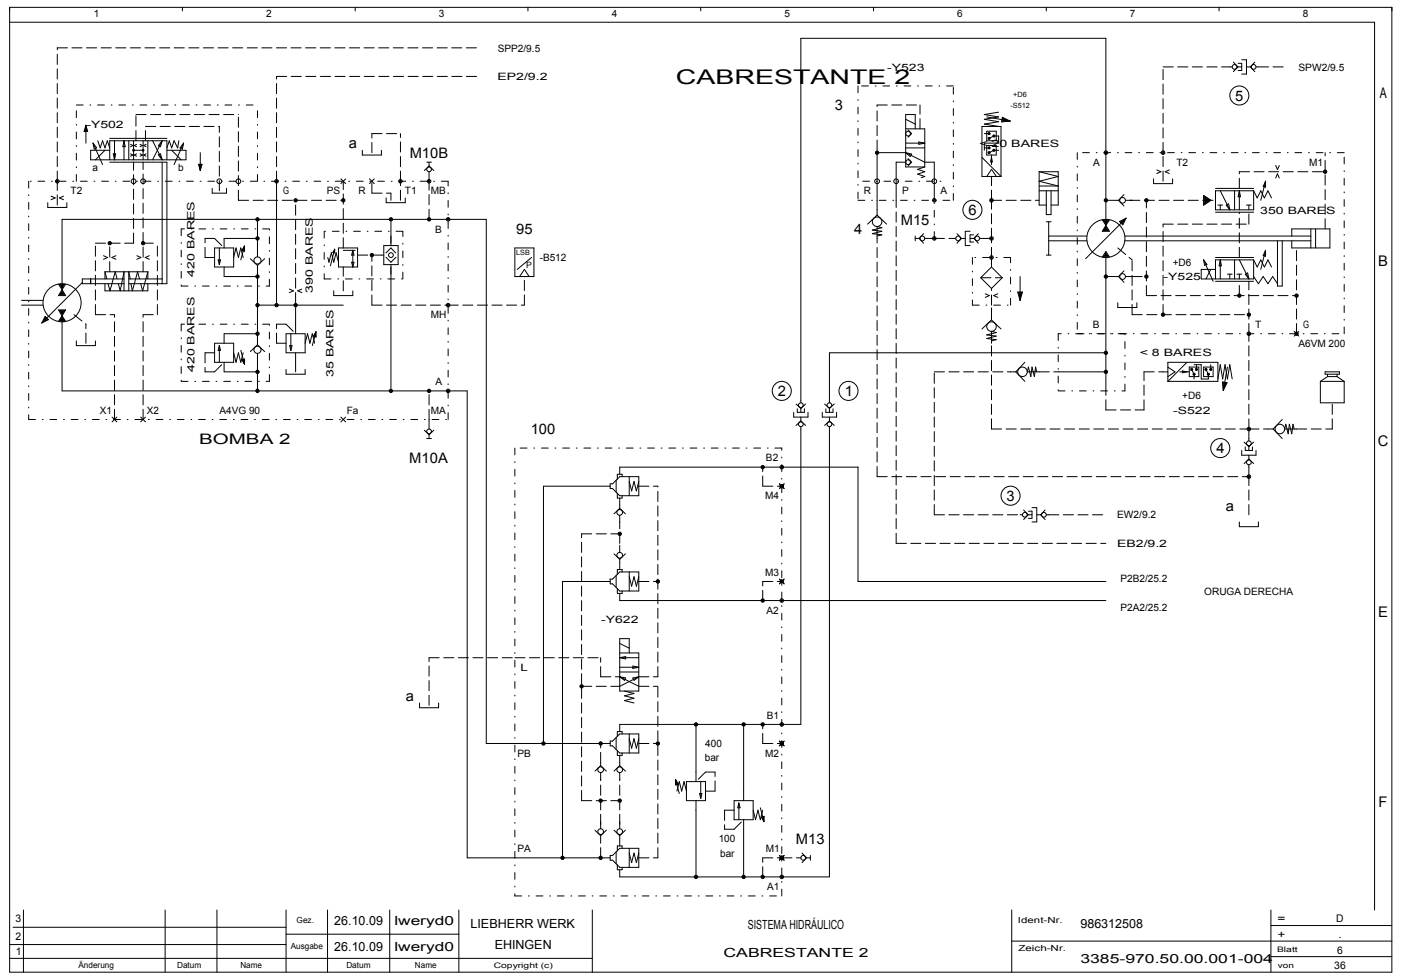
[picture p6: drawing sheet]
<svg xmlns="http://www.w3.org/2000/svg" width="582mm" height="406mm" viewBox="0 0 582 406" stroke-linecap="round" stroke-linejoin="round" font-family="sans-serif">
<g fill="none" stroke="#000" stroke-width=".42">
<path d="M4 3.1h574.2v400.9h-574.2zM4 9.2h567v369M75.8 3.1v1.4M147.6 3.1v1.4M219.3 3.1v1.4M291.1 3.1v1.4M362.9 3.1v1.4M434.6 3.1v1.4M506.4 3.1v1.4M510.9 27.8h1M512.4 25.8l1.8 2-1.8 2M513.8 27.8h2"/>
<path d="M514.3 26.3h1.5v3h-1.5M515.8 24.8h2v6h-2M517.8 27.8h1.6M519.4 27.8l1.9 2M521.3 25.8l-1.9 2M521.8 27.8h1M35.7 52.1l.7 2.6h-1.5zM35.7 52.1l.4 2.4h-.9l.5-1.6 .1 1.4h-.4l.3-.8M35.7 52.1v7.4M38.7 59.5l1.4 2-1 .5zM38.7 59.5l3.9 8.9M40.6 58.5l1 3 1-3 1 3 1-3 1 3"/>
<path d="M45.6 57.5h23.7M47.6 58.5v7.9M51.5 58.5v7.9M51.5 58.5l.5 2.5h-1zM53.5 58.5v7.9M54.2 60l1 .5-1 .5M55.5 58.5v7.9M56.7 60l-.9 .5 .9 .5M58.2 60l.9 .5-.9 .5M59.4 58.5v7.9M60.7 60l-1 .5 1 .5M61.4 58.5v7.9"/>
<path d="M63.4 58.5l4 7.9M67.4 58.5l-.7 2.5-.9-.4zM67.4 58.5l-4 7.9M74.3 58.5l-.5 3-1.5-3-1 3-1-3-1 3M76.3 59.5l-.5 2.5-1-.5zM76.3 59.5l-4 8.9M376.2 53.5h8v15.9M376.2 59.5h8M376.2 49.6l4 2M377.2 54l1.5 1.5-1.5 1.5M380.2 53.5v-5.9h-4v21.8h8M381.7 59l2.5 .5-2.5 .5z"/>
<path d="M407.9 52.6h7.9l.1 20.7h-8zM408.9 55.5h2M409.9 54.5h4v4h-4zM409.9 48.6l9.8 1.7M410.9 57.5l2-1h2v3h-6v3M414.9 46.6l-6 1 6 1-6 1 6 1-6 1 6 1M416.4 48.7l3.3 1.6-3.6 .4zM417.7 50l-.9-.6-.1 .6 1.9 .1-2-1-.3 1.2h3.4M43.6 62.5l-4 3.9M45.6 62.5h-7.9v3.9h39.6v-3.9h-8M45.6 66.4v-7.9h23.7v7.9M45.6 67.4h23.7v50.5h-15.8"/>
<path d="M47.1 63.9h1l-.5 2.5zM54.2 63.9l1 .5-1 .5M55.5 62.5h3.9M56.7 63.9l-.9 .5 .9 .5M58.2 63.9l.9 .5-.9 .5M60.7 63.9l-1 .5 1 .5M65.8 64.3l.9-.4 .7 2.5zM67.4 67.4v50.5M71.3 62.5l4 3.9M82.5 68.3h1.4l-.7 2.6zM83.2 69.4l.3-.8h-.4l.1 1.4 .5-1.6h-.9l.4 2.5M83.2 63.4v7.5"/>
<path d="M88.1 78.3v2h6v-2M114.9 75.3v50.5M141.6 74.3l2 2M143.6 74.3l-2 2M150.5 62.5v1.9h7.9v-1.9M153.5 74.3l2 2M155.5 74.3l-2 2M176.3 70.9l1.9-1.9 2 1.9M177.2 67.4h2M178.2 67.4v2M376.2 67.4h-3.9v15.8M376.2 63.4l8 4h3.9v15.8"/>
<path d="M376.2 61.5h8M376.2 63.4l2.5 .6-.6 1-1.9-1.5M376.2 63.4h-11.8v26M377.2 65.9l1.5 1.5-1.5 1.5M384.2 69.4l-3 1 3 1-3 1 3 .9-1.5 .5M407.9 65.4l8 7.9M408.9 61.5h2M409.9 60.5h4v3.9h-4zM409.9 73.3l2-2.9 2 2.9M411.9 65.4l.4 1.9h-.8zM411.9 73.3v2M414.9 62.5h-2l-2 .9"/>
<path d="M431.7 71.4h7.9v13.8h-3M431.7 71.4l7.9 1.9-7.9 2 7.9 2h-7.9M431.7 71.4v13.8h2.9M431.7 79.3h7.9M434.6 79.3v9.9h2v-9.9M479.2 74.3v2h7.9v-2M480.6 70.6l1.7 .8-1.7 .7M485.8 70.6l-1.7 .8 1.7 .7M504.9 79.3h15.9v7.9h-15.9zM504.9 78.3h15.9M506.9 79.3l4 7.9M512.9 79.3v7.9"/>
<path d="M514.8 79.3v7.9M514.8 79.3l.5 2.5h-1zM520.8 79.3l1.5 3 1.5-3 1.4 3 1.5-3 1.5 3M525.7 75.3v2.5l-1-.3zM525.7 75.3l-1.9 7.9M529.9 68.8l.8 1.7 .7-1.7M529.9 74l.8-1.7 .7 1.7M19.8 84.2v2h8v-2M21.2 81.5l1.7 .8-1.7 .7M26.4 81.5l-1.7 .8 1.7 .7M107 99.1h-13.9v3.9M107 91.2v15.6"/>
<path d="M160.4 82.3v1.9h7.9v-1.9M162.4 92.2v9.9M364.4 98.1l1.9-.5-3.9-.5 3.9-1-3.9-.5 3.9-1-1.9-.5v5M364.4 89.4l-4 3.7M364.4 89.4l3.9 3.7M380.2 98.1v2M380.2 99.1h2M383.7 97.1l-1.9 2 1.9 2M396 99.1h1M397.5 97.1l1.9 2M399.4 99.1h1.6M399.4 99.1l-1.9 2"/>
<path d="M403 96.1h-2v6h2M403 99.1h2M404.5 97.6h-1.5v3h1.5M406.4 97.1l-1.8 2 1.8 2M406.9 99.1h1M434.6 92.2h2M435.6 92.2v13.8M435.6 98.1h15.9M457.9 91.4l1.5 2.2M458.3 91.5h2.2l-1.1 1.6zM458.8 91.8h1.2l-.6 .7zM459.3 92.1h.1"/>
<path d="M459.4 93.6v-77.7h-126.7v151.5M459.4 93.6l1.5 2.5h-3zM459.4 94.2l1 1.6h-2zM459.4 94.8l.5 .7h-1zM459.4 95.1l.2 .2h-.4zM460.9 91.4l-1.5 2.2M463.4 83.2h1.3M464.7 83.2l2.2 2.4M465 92.1l2.8-1.4-1.4 2.7zM465.5 92.2l1.6-.8-.8 1.5zM466 92.3l.4-.2-.2 .4zM466.9 80.9l-2.2 2.3"/>
<path d="M467.3 98.1h77.2M467.5 83.2h3M467.8 90.7l-16.8 16.8M500 81.3l3 1.9-3 2zM502.7 83.2l-2.4-1.4v2.9l2.2-1.4-1.9-.9v1.8l1.5-.9-1.3-.6v1.1l.9-.5-.7-.2v.3l.2-.1M504.9 88.2h15.9M505.9 85.2h2M506.9 85.2v2M509.4 85.2l1-.5 .5 2.5zM517.8 85.2h2M518.8 85.2v2M536.6 98.1v-3h15.9v7.9h-15.9v-2.9"/>
<path d="M544.5 95.1v7.9M546.5 95.1v7.9M24.3 118.1l1.5 2.3M24.8 118.2h2l-1 1.6zM25.3 118.5h1l-.5 .8zM25.6 118.7h.4l-.2 .3zM25.8 117.9v-26.7h176.2v217.8h51.5M27.3 118.1l-1.5 2.3M34.2 117.4l-16.8 16.8M37.7 115.9v2M43 106.3l1.7 .7-1.7 .7M43.6 117.9v3h17.8v-3"/>
<path d="M43.6 112.9v3M43.6 112.9l.8 3M43.6 112.9h17.8M48.2 106.3l-1.7 .7 1.7 .7M48.6 115.9l-.7-3-2.2 8-.8-3M49.1 117.9l.8 3 1.6-8v8M51.5 115.9h-17.3v2h17.3M53.5 115.9h13.9M54.1 115.9l-.6-3v8M56.8 106.3l1.7 .7-1.7 .7M58 115.9l-.8-3-2.2 8-.6-3M61.4 112.9v3"/>
<path d="M61.4 112.9l-2.2 8-.8-3M62 106.3l-1.7 .7 1.7 .7M89.1 103h8v8h-8zM90.6 108h1l-.5 2zM91.1 103v7M93.1 111v3.9h13.9M97.1 107l1-4 .9 4 1-4 1 4M101.6 102.2v2.2l-1.1-.3zM101.6 102.2l-1.6 5.8M101.6 102.2l-.9 1.9 .8 .2-.1-1.4-.4 1 .3 .1v-.6M104 107.5l3 2.8M107 110.3v33"/>
<path d="M109.9 107.5l-2.9 2.8M136.2 107l.5 2 1-4 .9 4 1-4 1 4M139 103.6l-.8 1.3 .8 .2v-1.6l-1.7 7M140.6 103h7.9v8h-7.9zM142.6 104h5M146.1 109h1l-.5 2zM146.6 104l.5 2h-1zM146.6 104v7M158.4 106h1M159.4 102.1h6v7.9h-6zM160.3 106.9l2.1 2.1 2.1-2.1M160.3 105.1l2.1-2.1 2 2.1"/>
<path d="M162.4 110v51.5M213.9 103h7.9v11.9h-7.9zM215.9 114.9l1.9-2.9 2 2.9M220.8 107l-5.9 5M407.4 115.4l4.5-4.4 4.4 4.4-4.4 4.5zM423.8 114.9v9.9M434.6 106h2M435.6 100.1h15.9M457.9 106.8l1.5-2.3 1.5 2.3M459.4 107v55.4M459.4 105.1l1 1.6h-2zM459.4 105.6l.5 .8h-1z"/>
<path d="M459.4 105.9l.2 .3h-.4zM463.4 114.9h1.3M464.7 114.9l2.2 2.4M466.9 112.5l-2.2 2.4M467.3 100.1h77.2M467.5 114.9h3M500 108l3.9 8.9M500 108l1.4 1.9-1 .4zM503 112l-2 3.9M504.9 116.9h15.9M504.9 107h15.9M506.9 108v7.9"/>
<path d="M506.9 108l.5 2.5h-1zM509.9 113.9h2M510.9 113.9v2M512.9 108v7.9M513.8 113.9h2M514.8 113.9v2M514.8 108l4 7.9M517.3 113.9l1-.5 .5 2.5zM520.8 108h-15.9v7.9M520.8 108v7.9h-21.8v-3.9h5.9M520.8 108l1.5 3 1.5-3 1.4 3 1.5-3 1.5 3M520.8 114.9l2 3 1.9-3 2 3 2-3 2 3"/>
<path d="M525.7 104v2.5l-1-.3zM525.7 104l-1.9 8M530.7 100.1v18.8h2v-18.8M9 126.8h8.9M9 124.8h8.9M18.8 131.5l1.3 1.3-2.7 1.4zM18.9 131.9l.7 .8-1.5 .8zM18.9 132.3l.2 .3-.3 .2zM24.3 128.8h3l-1.5 2.5zM24.8 129.1h2l-1 1.6zM25.3 129.4h1l-.5 .7zM25.6 129.6h.4z"/>
<path d="M25.7 132.8h.1M25.8 120.4l1.5 2.4h-3zM25.8 131.3v31.1h168.3v194.1h59.4M25.8 121.6l.5 .6h-1zM25.8 121l1 1.5h-2zM25.8 131.3l1.5 2.2M25.8 132.3l.6 .8h-1.2zM25.8 131.8l1.1 1.6h-2.2zM25.8 131.3l-1.5 2.2M25.9 122h-.3h.4M107 138.7h-13.9v3.9M107 126.8h35.6"/>
<path d="M118.8 138.7h8v7.9h-8zM120.2 120.1l1.7 .8-1.7 .7M120.8 138.7v6.9M122.8 126.8v11.9M125.4 120.1l-1.7 .8 1.7 .7M131.3 137.9v2.2l-1.1-.3zM131.3 137.9l-1.6 5.7M131.3 137.9l-.9 1.8 .8 .2-.1-1.4-.4 1.1 .3 .1v-.7M138.6 120.9v1.9h8v-1.9M409.3 122.1l1.7 .7-1.7 .8M411.9 130.8v2.1M411.9 132.9l-4 3.8"/>
<path d="M411.9 132.9l3.9 3.8M414.5 122.1l-1.7 .7 1.7 .8M422.8 121.4h1.9l-.9 3.4zM423.8 122.8l.4-.9h-.6l.2 1.8 .7-2.1h-1.3l.6 3.2M464.3 125.8v2h8v-2M537.6 137.7l2 2M539.6 137.7l-2 2M31.7 141.7v1.9h7.9v-1.9M89.1 142.6h8v8h-8zM91.1 143.6v7M91.1 143.6l.5 2h-1zM93.1 150.6v3.9h13.9"/>
<path d="M97.1 146.6l1 4 .9-4 1 4 1-4M100 145.6l1.6 5.8M100.5 149.5l1.1-.3v2.2zM101.3 150.2v-.6l-.3 .1 .4 1 .1-1.4-.8 .3 .9 1.8M107 146.8v15.6M107 143.3l2.9 2.8M107 143.3l-3 2.8M118.8 153.5v2h8v-2M120.3 143.6h1l-.5 2zM122.8 146.6v7.9M126.8 142.6l1-3.9 .9 3.9 1-3.9 1 3.9M411.9 141.7l2-.5-4-.5 4-1-4-.5 4-1-2-.5v4.9"/>
<path d="M419.8 154.5h2.2M422 154.5l3.7 4M425.7 150.6l-3.7 3.9M430.7 154.5l-.5-2-.5 4-1-4-.5 4-1-4-.5 2h5M439.6 154.5h19.8M459.4 146.6h-114.8v20.8M483.2 154.6h1.9M485.1 150.6h20.8v7.9h-20.8zM485.1 152.6l3 2-3 1.9M491.2 154.1l1.9 .4-1.9 .4zM493.1 150.6l-8 7.9M494 152.5h4v4h-4z"/>
<path d="M495 153.5l1 2v2M496 151.6h3v5.9h3v-2l-1-2M497 151.6v1.9M500 152.5h3.9v4h-3.9zM503 151.6v1.9M505.9 157.5l1-5.9 1 5.9 1-5.9 1 5.9 1-5.9 1 5.9M507.8 158.7l2 .3-1.6 3.3zM509.9 152.5l-1.7 9.8M548.5 158.5h9.9M548.5 158.5v8.9h9.9v-8.9M550.5 154.5h5.9v1h-5.9zM551.5 156.5h3.9"/>
<path d="M551.5 155.5v1M551.5 156.5l-3 2M555.4 155.5v1M555.4 156.5l3 2M46.6 173.3l1.9 2M48.5 173.3l-1.9 2M58.4 173.3l2 2M60.4 173.3l-2 2M141.6 173.3l2 2M143.6 173.3l-2 2M176.3 178.8l1.9 1.9 2-1.9M329.7 171.4v1.9h5.9v-1.9"/>
<path d="M330.7 167.9l2 1.9 2-1.9M331.2 169.9v1.5h3v-1.5M332.7 177.3v123.7h-75.3v3M332.7 169.4v2M332.7 173.3v1.6M332.7 174.9l-2 1.9M332.7 174.9l2 1.9M341.6 171.4v1.9h5.9v-1.9M342.6 167.9l2 1.9 1.9-1.9M343.1 169.9v1.5h2.9v-1.5M344.6 177.3v187.1h-87.2v-3M344.6 169.4v2"/>
<path d="M344.6 173.3v1.6M344.6 174.9l-2 1.9M344.6 174.9l1.9 1.9M508.5 160.3l.6-.9-.6-.1-.1 1.9 1-2-1.2-.2v3.3M526.7 178.3h2.2M528.9 178.3l3.8 3.9M532.7 174.3l-3.8 4M537.6 178.3l-.5-2-.5 4-1-4-.5 4-1-4-.4 2h4.9M177.2 182.2h2M178.2 180.3v1.9M256 199.6v4.9M257.4 197.1v-3h99v47.5h103"/>
<path d="M258.4 198.1v-1h-1.9v2M261.4 198.1v7.9M515.8 187.2v2h6v-2M516.8 183.7l2 1.9 2-1.9M517.3 185.7v1.5h3v-1.5M518.8 182.2v1M518.8 185.2v2M518.8 189.2v1.6M518.8 193.1v1M518.8 190.8l-2 1.8M518.8 190.8l2 1.8M253.5 201.1h1l2.9-3h8v7.9h-8l-2.9-3h-1z"/>
<path d="M253.5 202h-27.7v107M256.5 205v2h1.9v-1M257.4 207v4.3M257.4 214.1v3M257.4 211.3l2.4 2.2M257.4 211.3l-2.3 2.2M261.4 200.1l1 3.9 1-3.9 1 3.9 1-3.9M323.8 201.1l1.9 1.9M325.7 201.1l-1.9 1.9M423.8 213.9h.9M425.2 211.9l1.9 2-1.9 2M426.7 213.9h2"/>
<path d="M427.2 212.4h1.5v3h-1.5M428.7 211h2v5.9h-2M430.7 213.9h1.6M432.3 213.9l1.9 2M434.2 211.9l-1.9 2M434.6 213.9h1M514.8 216.9v2h8v-2M255.1 230.2l2.3 2.2M256 239.2v4.9M257.4 226.6v3M257.4 232.4v4.3M258.4 237.7v-1h-1.9v2"/>
<path d="M259.8 230.2l-2.4 2.2M261.4 237.7v7.9M261.4 239.7l1 3.9 1-3.9 1 3.9 1-3.9M253.5 240.7h1l2.9-3h8v7.9h-8l-2.9-3h-1zM253.5 241.6h-19.8v114.9M256.5 244.6v2h1.9v-1M257.4 246.6v3h202M323.8 240.7l1.9 1.9M325.7 240.7l-1.9 1.9M257.4 271.3h8v15.9h-8v-21.8h4v5.9M257.4 279.3h8M257.4 277.3h8"/>
<path d="M257.4 273.3h8M257.4 273.3l2.5-.5v1zM257.4 267.4l4 2M262.9 276.8l2.5 .5-2.5 .5zM174.3 292.1v2h7.9v-2M257.4 281.2l8 4M257.4 281.2l2.5 .5-.5 1zM259.4 287.2l4 1-4 1 4 1-4 .9 4 1M262.9 281.7l2.5-.5-2 1.5zM265.4 281.2l-8 4M249.5 316.9v1.3M249.5 318.2l2.4 2.2"/>
<path d="M249.5 318.2l-2.4 2.2M253.5 308h1l2.9-3h8v7.9h-8l-2.9-2.9h-1zM256 306.5v4.9M256.5 311.9v2h1.9v-1M257.4 313.9v4.3M257.4 318.2l2.4 2.2M257.4 318.2l-2.3 2.2M258.4 305v-1h-1.9v2M261.4 305v7.9M261.4 307l1 3.9 1-3.9 1 3.9 1-3.9M289.1 301v23.8M308.9 301v31.7"/>
<path d="M323.8 308l1.9 2M325.7 308l-1.9 2M249.5 321v3M257.4 321v3M280.7 324l1.1 1.9-1.2 .3zM280.7 324l1.5 5.8M280.7 324l.8 1.8-.7 .2v-1.4l.4 1.1-.3 .1 .1-.6M281.2 328.8l1-4 1 4 1-4 1 4M285.2 324.8h7.9v7.9h-7.9zM289.1 332.7v31.7M290.6 329.8h1l-.5 1.9zM291.1 324.8v6.9"/>
<path d="M305 332.7h7.9v7.9h-7.9zM306.9 333.7v6.9M306.9 333.7l.5 2h-1zM312.9 336.7l1 3.9 1-3.9 .9 3.9 1-3.9M315.8 335.7l1.6 5.7M316.3 339.6l1.1-.3v2.1zM247.1 345l2.4 2.3M249.5 341.4v3M249.5 347.3v1.3M251.9 345l-2.4 2.3M253.5 355.5h1l2.9-3h8v7.9h-8l-2.9-2.9h-1zM255.1 345l2.3 2.3"/>
<path d="M256 354v5M256.5 359.5v1.9h1.9v-1M257.4 341.4v3M257.4 347.3v4.2M258.4 352.5v-1h-1.9v2M259.8 345l-2.4 2.3M261.4 352.5v7.9M261.4 354.5l1 4 1-4 1 4 1-4M308.9 340.6v23.8M317.1 340.3l.1-.7-.4 .1 .4 1.1 .1-1.4-.8 .2 .9 1.8M323.8 355.5l1.9 2M325.7 355.5l-1.9 2"/>
<path d="M333.2 354.5l1.9 2-1.9 2M334.7 356.5h1.9M336.6 355.5v2M9.7 378.2v25.8M68.6 378.2v25.8M90.1 378.2v25.8M118.8 378.2v25.8M136.1 378.2v25.8M161.9 378.2v25.8M190.6 378.2v25.8M246.1 378.2v25.8M420.3 378.2v25.8"/>
<path d="M528 378.2v25.8M4 398.3h242.1M4 392.5h114.8M5.4 385.3h113.4M118.8 388.2h71.8M420.3 391.1h157.9M528 397.5h50.2M528 384.6h50.2"/>
<circle cx="512.9" cy="27.8" r=".99"/>
<circle cx="514.8" cy="39.7" r="4"/>
<circle cx="520.8" cy="27.8" r=".99"/>
<circle cx="377.2" cy="55.5" r=".99"/>
<circle cx="410.9" cy="57.5" r=".42"/>
<circle cx="410.9" cy="55.5" r=".42"/>
<circle cx="410.9" cy="57.5" r=".3"/>
<circle cx="410.9" cy="55.5" r=".3"/>
<circle cx="410.9" cy="55.5" r=".12"/>
<circle cx="410.9" cy="57.5" r=".12"/>
<circle cx="412.9" cy="56.5" r=".42"/>
<circle cx="412.9" cy="56.5" r=".3"/>
<circle cx="412.9" cy="56.5" r=".12"/>
<circle cx="23.8" cy="75.3" r=".74"/>
<circle cx="23.8" cy="75.3" r=".37"/>
<circle cx="55.5" cy="75.3" r=".99"/>
<circle cx="55.5" cy="62.5" r=".35"/>
<circle cx="55.5" cy="62.5" r=".25"/>
<circle cx="55.5" cy="62.5" r=".1"/>
<circle cx="59.4" cy="75.3" r=".99"/>
<circle cx="59.4" cy="62.5" r=".35"/>
<circle cx="59.4" cy="62.5" r=".25"/>
<circle cx="59.4" cy="62.5" r=".1"/>
<circle cx="91.1" cy="75.3" r=".99"/>
<circle cx="99" cy="75.3" r=".99"/>
<circle cx="114.9" cy="75.3" r=".74"/>
<circle cx="114.9" cy="75.3" r=".37"/>
<circle cx="166.4" cy="75.3" r=".74"/>
<circle cx="166.4" cy="75.3" r=".37"/>
<circle cx="178.2" cy="70.4" r=".99"/>
<circle cx="178.2" cy="75.3" r=".74"/>
<circle cx="178.2" cy="75.3" r=".37"/>
<circle cx="364.4" cy="75.3" r=".99"/>
<circle cx="364.4" cy="63.4" r=".5"/>
<circle cx="364.4" cy="63.4" r=".69"/>
<circle cx="364.4" cy="63.4" r=".2"/>
<circle cx="372.3" cy="75.3" r=".99"/>
<circle cx="377.2" cy="67.4" r=".99"/>
<circle cx="388.1" cy="75.3" r=".99"/>
<circle cx="410.9" cy="63.4" r=".3"/>
<circle cx="410.9" cy="61.5" r=".3"/>
<circle cx="410.9" cy="63.4" r=".42"/>
<circle cx="410.9" cy="61.5" r=".42"/>
<circle cx="410.9" cy="61.5" r=".12"/>
<circle cx="410.9" cy="63.4" r=".12"/>
<circle cx="412.9" cy="62.5" r=".42"/>
<circle cx="412.9" cy="62.5" r=".3"/>
<circle cx="412.9" cy="62.5" r=".12"/>
<circle cx="459.4" cy="63.4" r=".74"/>
<circle cx="459.4" cy="63.4" r=".37"/>
<circle cx="483.2" cy="63.4" r=".74"/>
<circle cx="483.2" cy="63.4" r=".37"/>
<circle cx="550.5" cy="71.4" r=".5"/>
<circle cx="550.5" cy="71.4" r=".69"/>
<circle cx="550.5" cy="71.4" r=".2"/>
<circle cx="107" cy="91.2" r=".69"/>
<circle cx="107" cy="99.1" r=".69"/>
<circle cx="107" cy="99.1" r=".5"/>
<circle cx="107" cy="91.2" r=".5"/>
<circle cx="107" cy="91.2" r=".2"/>
<circle cx="107" cy="99.1" r=".2"/>
<circle cx="122.8" cy="83.2" r=".5"/>
<circle cx="122.8" cy="83.2" r=".69"/>
<circle cx="122.8" cy="83.2" r=".2"/>
<circle cx="142.6" cy="83.2" r=".5"/>
<circle cx="142.6" cy="83.2" r=".69"/>
<circle cx="142.6" cy="83.2" r=".2"/>
<circle cx="162.4" cy="91.2" r=".5"/>
<circle cx="162.4" cy="91.2" r=".69"/>
<circle cx="162.4" cy="91.2" r=".2"/>
<circle cx="178.2" cy="91.2" r=".5"/>
<circle cx="178.2" cy="91.2" r=".69"/>
<circle cx="178.2" cy="91.2" r=".2"/>
<circle cx="186.2" cy="91.2" r=".37"/>
<circle cx="186.2" cy="91.2" r=".74"/>
<circle cx="364.4" cy="92.2" r="1.98"/>
<circle cx="383.2" cy="99.1" r=".99"/>
<circle cx="388.1" cy="83.2" r=".74"/>
<circle cx="388.1" cy="99.1" r=".74"/>
<circle cx="388.1" cy="99.1" r=".37"/>
<circle cx="388.1" cy="83.2" r=".37"/>
<circle cx="398" cy="99.1" r=".99"/>
<circle cx="404" cy="87.2" r="4"/>
<circle cx="405.9" cy="99.1" r=".99"/>
<circle cx="411.9" cy="83.2" r=".74"/>
<circle cx="411.9" cy="99.1" r=".74"/>
<circle cx="411.9" cy="99.1" r=".37"/>
<circle cx="411.9" cy="83.2" r=".37"/>
<circle cx="459.4" cy="99.1" r="7.9"/>
<circle cx="459.4" cy="83.2" r=".69"/>
<circle cx="459.4" cy="83.2" r=".5"/>
<circle cx="459.4" cy="83.2" r=".2"/>
<circle cx="466.3" cy="83.2" r="1.19"/>
<circle cx="476.2" cy="83.2" r=".69"/>
<circle cx="476.2" cy="83.2" r=".5"/>
<circle cx="476.2" cy="83.2" r=".2"/>
<circle cx="45.6" cy="101.1" r=".5"/>
<circle cx="45.6" cy="101.1" r=".69"/>
<circle cx="45.6" cy="101.1" r=".2"/>
<circle cx="59.4" cy="101.1" r=".69"/>
<circle cx="59.4" cy="101.1" r=".5"/>
<circle cx="59.4" cy="101.1" r=".2"/>
<circle cx="107" cy="108.2" r="1.49"/>
<circle cx="107" cy="114.9" r=".69"/>
<circle cx="107" cy="114.9" r=".5"/>
<circle cx="107" cy="114.9" r=".2"/>
<circle cx="154.5" cy="106" r=".5"/>
<circle cx="154.5" cy="106" r=".69"/>
<circle cx="154.5" cy="106" r=".2"/>
<circle cx="162.4" cy="106" r=".99"/>
<circle cx="411.9" cy="107" r=".74"/>
<circle cx="411.9" cy="107" r=".37"/>
<circle cx="459.4" cy="114.9" r=".69"/>
<circle cx="459.4" cy="114.9" r=".5"/>
<circle cx="459.4" cy="114.9" r=".2"/>
<circle cx="466.3" cy="114.9" r="1.19"/>
<circle cx="476.2" cy="114.9" r=".69"/>
<circle cx="476.2" cy="114.9" r=".5"/>
<circle cx="476.2" cy="114.9" r=".2"/>
<circle cx="25.8" cy="125.8" r="7.9"/>
<circle cx="107" cy="126.8" r=".69"/>
<circle cx="107" cy="138.7" r=".69"/>
<circle cx="107" cy="138.7" r=".5"/>
<circle cx="107" cy="126.8" r=".5"/>
<circle cx="107" cy="126.8" r=".2"/>
<circle cx="107" cy="138.7" r=".2"/>
<circle cx="114.9" cy="126.8" r=".5"/>
<circle cx="114.9" cy="126.8" r=".69"/>
<circle cx="114.9" cy="126.8" r=".2"/>
<circle cx="122.8" cy="126.8" r=".5"/>
<circle cx="122.8" cy="126.8" r=".69"/>
<circle cx="122.8" cy="126.8" r=".2"/>
<circle cx="186.2" cy="126.8" r=".37"/>
<circle cx="186.2" cy="126.8" r=".74"/>
<circle cx="411.9" cy="135.7" r="1.98"/>
<circle cx="483.2" cy="130.8" r=".69"/>
<circle cx="483.2" cy="130.8" r=".5"/>
<circle cx="483.2" cy="130.8" r=".2"/>
<circle cx="514.8" cy="122.8" r=".5"/>
<circle cx="514.8" cy="122.8" r=".69"/>
<circle cx="514.8" cy="122.8" r=".2"/>
<circle cx="518.8" cy="138.7" r=".74"/>
<circle cx="518.8" cy="130.8" r=".5"/>
<circle cx="518.8" cy="138.7" r=".37"/>
<circle cx="518.8" cy="130.8" r=".69"/>
<circle cx="518.8" cy="130.8" r=".2"/>
<circle cx="538.6" cy="122.8" r=".5"/>
<circle cx="538.6" cy="138.7" r=".5"/>
<circle cx="538.6" cy="138.7" r=".69"/>
<circle cx="538.6" cy="122.8" r=".69"/>
<circle cx="538.6" cy="138.7" r=".2"/>
<circle cx="538.6" cy="122.8" r=".2"/>
<circle cx="107" cy="145.4" r="1.49"/>
<circle cx="107" cy="154.5" r=".69"/>
<circle cx="107" cy="154.5" r=".5"/>
<circle cx="107" cy="154.5" r=".2"/>
<circle cx="424.7" cy="154.5" r="1.98"/>
<circle cx="459.4" cy="154.5" r=".69"/>
<circle cx="459.4" cy="146.6" r=".69"/>
<circle cx="459.4" cy="146.6" r=".5"/>
<circle cx="459.4" cy="154.5" r=".5"/>
<circle cx="459.4" cy="154.5" r=".2"/>
<circle cx="459.4" cy="146.6" r=".2"/>
<circle cx="495" cy="153.5" r=".42"/>
<circle cx="495" cy="153.5" r=".3"/>
<circle cx="495" cy="153.5" r=".12"/>
<circle cx="496" cy="155.5" r=".42"/>
<circle cx="496" cy="155.5" r=".3"/>
<circle cx="496" cy="155.5" r=".12"/>
<circle cx="497" cy="153.5" r=".42"/>
<circle cx="497" cy="153.5" r=".3"/>
<circle cx="497" cy="153.5" r=".12"/>
<circle cx="501" cy="153.5" r=".42"/>
<circle cx="501" cy="153.5" r=".3"/>
<circle cx="501" cy="153.5" r=".12"/>
<circle cx="502" cy="155.5" r=".42"/>
<circle cx="502" cy="155.5" r=".3"/>
<circle cx="502" cy="155.5" r=".12"/>
<circle cx="503" cy="153.5" r=".42"/>
<circle cx="503" cy="153.5" r=".3"/>
<circle cx="503" cy="153.5" r=".12"/>
<circle cx="107" cy="162.4" r=".69"/>
<circle cx="107" cy="162.4" r=".5"/>
<circle cx="107" cy="162.4" r=".2"/>
<circle cx="162.4" cy="162.4" r=".5"/>
<circle cx="162.4" cy="162.4" r=".69"/>
<circle cx="162.4" cy="162.4" r=".2"/>
<circle cx="178.2" cy="179.3" r=".99"/>
<circle cx="178.2" cy="162.4" r=".5"/>
<circle cx="178.2" cy="162.4" r=".69"/>
<circle cx="178.2" cy="162.4" r=".2"/>
<circle cx="186.2" cy="162.4" r=".37"/>
<circle cx="186.2" cy="162.4" r=".74"/>
<circle cx="324.8" cy="162.4" r="4"/>
<circle cx="332.7" cy="168.4" r=".99"/>
<circle cx="332.7" cy="176.3" r=".99"/>
<circle cx="344.6" cy="168.4" r=".99"/>
<circle cx="344.6" cy="176.3" r=".99"/>
<circle cx="352.5" cy="162.4" r="4"/>
<circle cx="518.8" cy="178.3" r=".74"/>
<circle cx="518.8" cy="178.3" r=".37"/>
<circle cx="531.7" cy="178.3" r="1.98"/>
<circle cx="316.8" cy="194.1" r=".69"/>
<circle cx="316.8" cy="194.1" r=".5"/>
<circle cx="316.8" cy="194.1" r=".2"/>
<circle cx="324.8" cy="194.1" r=".37"/>
<circle cx="324.8" cy="194.1" r=".74"/>
<circle cx="506.9" cy="186.2" r="4"/>
<circle cx="518.8" cy="198.1" r=".74"/>
<circle cx="518.8" cy="192.1" r=".99"/>
<circle cx="518.8" cy="184.2" r=".99"/>
<circle cx="518.8" cy="198.1" r=".37"/>
<circle cx="257.4" cy="212.9" r="1.19"/>
<circle cx="324.8" cy="202" r=".69"/>
<circle cx="324.8" cy="202" r=".5"/>
<circle cx="324.8" cy="202" r=".2"/>
<circle cx="419.8" cy="206" r="4"/>
<circle cx="425.7" cy="213.9" r=".99"/>
<circle cx="433.7" cy="213.9" r=".99"/>
<circle cx="257.4" cy="230.8" r="1.19"/>
<circle cx="257.4" cy="221.8" r=".5"/>
<circle cx="257.4" cy="221.8" r=".69"/>
<circle cx="257.4" cy="221.8" r=".2"/>
<circle cx="273.3" cy="241.6" r=".5"/>
<circle cx="273.3" cy="241.6" r=".69"/>
<circle cx="273.3" cy="241.6" r=".2"/>
<circle cx="316.8" cy="249.6" r=".69"/>
<circle cx="316.8" cy="249.6" r=".5"/>
<circle cx="316.8" cy="249.6" r=".2"/>
<circle cx="324.8" cy="241.6" r=".69"/>
<circle cx="324.8" cy="241.6" r=".5"/>
<circle cx="324.8" cy="249.6" r=".74"/>
<circle cx="324.8" cy="249.6" r=".37"/>
<circle cx="324.8" cy="241.6" r=".2"/>
<circle cx="241.6" cy="285.2" r=".5"/>
<circle cx="241.6" cy="285.2" r=".69"/>
<circle cx="241.6" cy="285.2" r=".2"/>
<circle cx="225.8" cy="309" r=".69"/>
<circle cx="225.8" cy="309" r=".5"/>
<circle cx="225.8" cy="309" r=".2"/>
<circle cx="249.5" cy="319.9" r="1.19"/>
<circle cx="249.5" cy="309" r=".5"/>
<circle cx="249.5" cy="309" r=".69"/>
<circle cx="249.5" cy="309" r=".2"/>
<circle cx="257.4" cy="319.9" r="1.19"/>
<circle cx="273.3" cy="309" r=".5"/>
<circle cx="273.3" cy="309" r=".69"/>
<circle cx="273.3" cy="309" r=".2"/>
<circle cx="289.1" cy="301" r=".5"/>
<circle cx="289.1" cy="301" r=".69"/>
<circle cx="289.1" cy="301" r=".2"/>
<circle cx="308.9" cy="301" r=".69"/>
<circle cx="308.9" cy="301" r=".5"/>
<circle cx="308.9" cy="301" r=".2"/>
<circle cx="316.8" cy="301" r=".69"/>
<circle cx="316.8" cy="301" r=".5"/>
<circle cx="316.8" cy="301" r=".2"/>
<circle cx="324.8" cy="309" r=".69"/>
<circle cx="324.8" cy="301" r=".37"/>
<circle cx="324.8" cy="309" r=".5"/>
<circle cx="324.8" cy="301" r=".74"/>
<circle cx="324.8" cy="309" r=".2"/>
<circle cx="249.5" cy="332.7" r=".5"/>
<circle cx="249.5" cy="332.7" r=".69"/>
<circle cx="249.5" cy="332.7" r=".2"/>
<circle cx="257.4" cy="332.7" r=".5"/>
<circle cx="257.4" cy="332.7" r=".69"/>
<circle cx="257.4" cy="332.7" r=".2"/>
<circle cx="233.7" cy="356.5" r=".69"/>
<circle cx="233.7" cy="356.5" r=".5"/>
<circle cx="233.7" cy="356.5" r=".2"/>
<circle cx="249.5" cy="345.6" r="1.19"/>
<circle cx="249.5" cy="356.5" r=".5"/>
<circle cx="249.5" cy="356.5" r=".69"/>
<circle cx="249.5" cy="356.5" r=".2"/>
<circle cx="257.4" cy="345.6" r="1.19"/>
<circle cx="324.8" cy="356.5" r=".69"/>
<circle cx="324.8" cy="356.5" r=".74"/>
<circle cx="324.8" cy="356.5" r=".5"/>
<circle cx="324.8" cy="356.5" r=".37"/>
<circle cx="324.8" cy="356.5" r=".2"/>
<circle cx="333.7" cy="356.5" r=".99"/>
<circle cx="289.1" cy="364.4" r=".5"/>
<circle cx="289.1" cy="364.4" r=".69"/>
<circle cx="289.1" cy="364.4" r=".2"/>
<circle cx="308.9" cy="364.4" r=".69"/>
<circle cx="308.9" cy="364.4" r=".5"/>
<circle cx="308.9" cy="364.4" r=".2"/>
<circle cx="316.8" cy="364.4" r=".69"/>
<circle cx="316.8" cy="364.4" r=".5"/>
<circle cx="316.8" cy="364.4" r=".2"/>
<circle cx="324.8" cy="364.4" r=".74"/>
<circle cx="324.8" cy="364.4" r=".37"/>
</g>
<g fill="none" stroke="#000" stroke-width=".42" stroke-dasharray="4.2 1.8">
<path d="M23.8 19.9h174.2M114.9 31.8h83.1M483.2 27.8h27.7M522.8 27.8h11.8M56.5 58.5v-10.9M56.5 47.6h42.5M60.4 58.5v-5.9M60.4 52.6h30.7M154.5 55.5h11.9M364.4 43.6h17.8M382.2 53.5v-9.9M23.8 75.3v-55.4"/>
<path d="M91.1 79.3v-26.7M114.9 75.3v-43.5M154.5 63.4v-7.9M166.4 75.3v-19.8M178.2 75.3v-3.9M364.4 62.5v-18.9M411.9 64.4v4M483.2 75.3v-11.9M483.2 63.4v-35.6M514.8 78.3v-6.9M514.8 71.4h35.7M23.8 85.2v-9.9"/>
<path d="M85.2 99.1h3.9M89.1 99.1l4 3.9M99 83.2v-35.6M99 83.2h43.6M154.5 80.3v-5M154.5 80.3h7.9M162.4 83.2v-2.9M166.4 83.2v-7.9M178.2 91.2v-15.9M384.2 99.1h3.9M388.1 99.1h7.9M407.9 99.1h4"/>
<path d="M411.9 99.1v-15.9M411.9 83.2v-7.9M411.9 83.2h19.8M459.4 83.2h4M469.3 83.2h35.6M483.2 93.1h35.6M518.8 93.1v-4.9M550.5 95.1v-31.7M39.6 101.1h15.9M45.6 112.9v-11.8M55.5 101.1v-33.7M59.4 112.9v-45.5"/>
<path d="M59.4 101.1h6M85.2 107v-7.9M89.1 107h-3.9M142.6 103v-27.7M148.5 106h9.9M407.4 115.4h8.9M411.9 111v-4M411.9 107v-7.9M459.4 114.9h4M464.3 103l6 5M470.3 114.9h5.9M514.8 107v-18.8"/>
<path d="M30.7 130.8l5 3.9M39.6 130.8v-29.7M39.6 130.8h8M59.4 130.8h6M65.4 130.8v-29.7M114.9 134.7h3.9M118.8 134.7l4 4M122.8 125.8v-42.6M142.6 120.9v-9.9M154.5 126.8v-20.8M154.5 126.8h31.7M186.2 126.8h31.6"/>
<path d="M217.8 126.8v-11.9M411.9 126.8v-6.9M470.3 130.8v-22.8M470.3 130.8h48.5M476.2 122.8v-39.6M476.2 122.8h62.4M483.2 130.8v-37.7M514.8 122.8v-5.9M518.8 138.7v-21.8M538.6 138.7v-35.7M35.7 142.6v-7.9M85.2 146.6v7.9"/>
<path d="M85.2 154.5h3.9M89.1 154.5l4-3.9M89.1 146.6h-3.9M114.9 142.6v-7.9M118.8 142.6h-3.9M388.1 154.5h31.7M431.7 154.5h7.9M475.2 154.5h8M494 154.5h-3.9M47.6 174.3v-43.5M59.4 174.3v-43.5M178.2 178.3v-4"/>
<path d="M178.2 174.3v-11.9M411.9 178.3v-35.7M411.9 178.3h106.9M459.4 170.4v-8M459.4 170.4h15.8M475.2 170.4v-15.9M518.8 178.3v-39.6M518.8 178.3h7.9M538.6 178.3h14.8M553.4 178.3v-10.9M364.4 198.1v-99M364.4 198.1h154.4"/>
<path d="M518.8 198.1v-4M518.8 182.2v-3.9M265.4 202h7.9M316.8 202v-7.9M316.8 202h8M388.1 213.9v-59.4M388.1 213.9h35.7M435.6 213.9h23.8M518.8 213.9v-15.8M241.6 221.8h15.8M257.4 225.8v-8.9M372.3 225.8v-142.6"/>
<path d="M372.3 225.8h87.1M265.4 241.6h7.9M316.8 249.6v-8M316.8 241.6h8M178.2 273.3h35.7M213.9 273.3h35.6M178.2 293.1v-19.8M241.6 285.2h15.8M249.5 281.2v-7.9M249.5 281.2h7.9M265.4 285.2h7.9M265.4 281.2h7.9"/>
<path d="M273.3 281.2v-79.2M249.5 316.9v-7.9M265.4 309h7.9M316.8 309v-8M316.8 309h8M241.6 332.7v-110.9M241.6 332.7h15.8M293.1 320.8l-4 4M293.1 328.8h3.9M297 328.8v-8M297 320.8h-3.9M301 336.7v7.9"/>
<path d="M305 336.7h-4M249.5 356.5v-7.9M249.5 342.6v-18.8M257.4 342.6v-18.8M265.4 356.5h7.9M273.3 356.5v-71.3M301 344.6h4M305 344.6l3.9-4M316.8 356.5h8M324.8 356.5h7.9M316.8 364.4v-7.9"/>
</g>
<g fill="none" stroke="#000" stroke-width=".42" stroke-dasharray="2.8 2.8 .4 2.8">
<path d="M356.4 35.7v47.5M396 35.7h-39.6M31.7 43.6h75.3M11.9 75.3v99M31.7 75.3v-31.7M107 75.3v-31.7M186.2 75.3h-174.3M358.4 75.3h34.7M447.5 63.4v75.3M558.4 63.4h-110.9M75.3 95.1v23.8M111.9 95.1h-36.6"/>
<path d="M134.7 96.1v19.8M167.4 96.1h-32.7M356.4 83.2h39.6M388.1 99.1v-15.9M396 83.2v-47.5M75.3 118.9h36.6M111.9 118.9v-23.8M134.7 115.9h32.7M167.4 115.9v-19.8M404 107v19.8M419.8 107h-15.8M75.3 134.7v23.8"/>
<path d="M111.9 134.7h-36.6M404 126.8h15.8M411.9 130.8v-4M419.8 126.8v-19.8M439.6 138.7v23.7M447.5 138.7h110.9M467.3 138.7h-27.7M558.4 138.7v-75.3M75.3 158.5h36.6M111.9 158.5v-23.8M11.9 174.3h174.3M186.2 174.3v-99"/>
<path d="M439.6 162.4h27.7M467.3 162.4v-23.7M213.9 186.2v186.1M324.8 186.2h-110.9M213.9 372.3h110.9M324.8 372.3v-186.1"/>
</g>
<text font-size="8.4" x="280.8" y="34.8">CABRESTANTE 2</text>
<g font-size="6.1">
<text x="573.2" y="40.9">A</text>
<text x="572.5" y="110.5">B</text>
<text x="572.4" y="185.2">C</text>
<text x="572.5" y="256.2">E</text>
<text x="572.7" y="335.2">F</text>
</g>
<g font-size="6">
<text x="513.1" y="41.9">5</text>
<text x="346.8" y="45.8">3</text>
<text x="144.9" y="61.7">a</text>
<text x="170.2" y="65.6">M10B</text>
<text x="402.3" y="89.4">6</text>
<text x="374.2" y="93.4">M15</text>
<text x="214.4" y="97.3">95</text>
<text x="354.8" y="97.3">4</text>
<text x="323.1" y="164.6">2</text>
<text x="351" y="164.6">1</text>
<text x="82.7" y="184.4">BOMBA 2</text>
<text x="220.5" y="180.5">100</text>
<text x="505.3" y="188.4">4</text>
<text x="170" y="192.4">M10A</text>
<text x="418.1" y="208.2">3</text>
<text x="509.2" y="212.2">a</text>
<text x="168.6" y="291.4">a</text>
<text x="330.6" y="350.8">M13</text>
</g>
<g font-size="5.2">
<text x="138.9" y="384.4">26.10.09</text>
<text x="163.8" y="384.4">lweryd0</text>
<text x="195.4" y="385.8">LIEBHERR WERK</text>
<text x="310.7" y="386.1">SISTEMA HIDRÁULICO</text>
<text x="448.8" y="385.8">986312508</text>
<text x="138.9" y="395.1">26.10.09</text>
<text x="163.8" y="395.1">lweryd0</text>
<text x="205.5" y="394.4">EHINGEN</text>
<text x="300.6" y="397.6">CABRESTANTE 2</text>
<text x="448.8" y="400.2">3385-970.50.00.001-004</text>
</g>
<g font-size="4.4">
<text x="6.4" y="383.3">3</text>
<text x="530.7" y="383.3">=</text>
<text x="555.1" y="383.3">D</text>
<text x="530.7" y="389.8">+</text>
<text x="556" y="389.8">.</text>
<text x="6.4" y="390.5">2</text>
<text x="6.5" y="397">1</text>
<text x="555.5" y="396.3">6</text>
<text x="554.3" y="402.7">36</text>
</g>
<g font-size="4.2">
<text x="38.9" y="7.1">1</text>
<text x="110.6" y="7.1">2</text>
<text x="182.3" y="7.1">3</text>
<text x="254.1" y="7.1">4</text>
<text x="325.8" y="7.1">5</text>
<text x="397.7" y="7.1">6</text>
<text x="469.4" y="7.1">7</text>
<text x="541.2" y="7.1">8</text>
<text x="206.7" y="21.4">SPP2/9.5</text>
<text x="368.5" y="29.3">-Y523</text>
<text x="539.4" y="29.3">SPW2/9.5</text>
<text x="206.6" y="33.3">EP2/9.2</text>
<text x="35.9" y="53.1">-Y502</text>
<text x="406.8" y="61">&lt; 20 BARES</text>
<text x="38.5" y="70.9">a</text>
<text x="74" y="70.9">b</text>
<text x="454.1" y="68.9">A</text>
<text x="488.7" y="68.9">T2</text>
<text x="543.9" y="68.9">M1</text>
<text x="29.3" y="80.8">T2</text>
<text x="117.6" y="80.8">G</text>
<text x="135.8" y="80.8">PS</text>
<text x="148.9" y="80.8">R</text>
<text x="168.2" y="80.8">T1</text>
<text x="179" y="80.8">MB</text>
<text x="358.8" y="80.8">R</text>
<text x="374.8" y="80.8">P</text>
<text x="390.7" y="80.8">A</text>
<text x="523.5" y="88.7">350 BARES</text>
<text x="180.7" y="96.7">B</text>
<text x="224.2" y="108.5">-B512</text>
<text x="487.2" y="110.4">+D6</text>
<text x="80.8" y="115" transform="rotate(-90 80.8 115)">420 BARES</text>
<text x="483.4" y="116.5">-Y525</text>
<text x="129.9" y="121.7" transform="rotate(-90 129.9 121.7)">390 BARES</text>
<text x="178.9" y="132.3">MH</text>
<text x="454" y="136.3">B</text>
<text x="521.5" y="136.3">T</text>
<text x="541.4" y="136.3">G</text>
<text x="473.4" y="148.1">&lt; 8 BARES</text>
<text x="539.4" y="144.2">A6VM 200</text>
<text x="80.8" y="154.6" transform="rotate(-90 80.8 154.6)">420 BARES</text>
<text x="138.6" y="156.7" transform="rotate(-90 138.6 156.7)">35 BARES</text>
<text x="180.9" y="160">A</text>
<text x="491.1" y="165.8">+D6</text>
<text x="41.5" y="171.9">X1</text>
<text x="61" y="171.9">X2</text>
<text x="91.1" y="171.9">A4VG 90</text>
<text x="144.1" y="171.9">Fa</text>
<text x="178.9" y="171.9">MA</text>
<text x="487.3" y="171.9">-S522</text>
<text x="318.2" y="191.7">B2</text>
<text x="317.9" y="207.5">M4</text>
<text x="464.1" y="215.5">EW2/9.2</text>
<text x="464.1" y="227.3">EB2/9.2</text>
<text x="317.9" y="239.2">M3</text>
<text x="465.4" y="241.8">P2B2/25.2</text>
<text x="500.2" y="247.1">ORUGA DERECHA</text>
<text x="318.3" y="255.1">A2</text>
<text x="465.4" y="253.7">P2A2/25.2</text>
<text x="249.7" y="259">-Y622</text>
<text x="216.2" y="278.8">L</text>
<text x="318.5" y="298.6">B1</text>
<text x="293" y="310.5">400</text>
<text x="215" y="314.5">PB</text>
<text x="292.8" y="316.4">bar</text>
<text x="317.9" y="314.5">M2</text>
<text x="298.6" y="350.1">100</text>
<text x="214.9" y="354.1">PA</text>
<text x="299.2" y="356">bar</text>
<text x="318.2" y="354.1">M1</text>
<text x="318.6" y="369.9">A1</text>
</g>
<text font-size="3.6" x="218.6" y="111.3">P</text>
<g font-size="3.5">
<text x="123.2" y="383.7">Gez.</text>
<text x="422.9" y="383.7">Ident-Nr.</text>
<text x="120.8" y="394.5">Ausgabe</text>
<text x="423.1" y="395.2">Zeich-Nr.</text>
<text x="32.6" y="402.4">Änderung</text>
<text x="73.5" y="402.4">Datum</text>
<text x="99.9" y="402.4">Name</text>
<text x="143.9" y="402.4">Datum</text>
<text x="172.4" y="402.4">Name</text>
</g>
<g font-size="3.1">
<text x="530.5" y="395.8">Blatt</text>
<text x="205.1" y="402.3">Copyright (c)</text>
<text x="530.8" y="402.3">von</text>
</g>
<g font-size="3">
<text x="420.9" y="40.4">+D6</text>
<text x="419.8" y="44.7">-S512</text>
<text x="214.4" y="106.1">LSB</text>
</g>
</svg>
